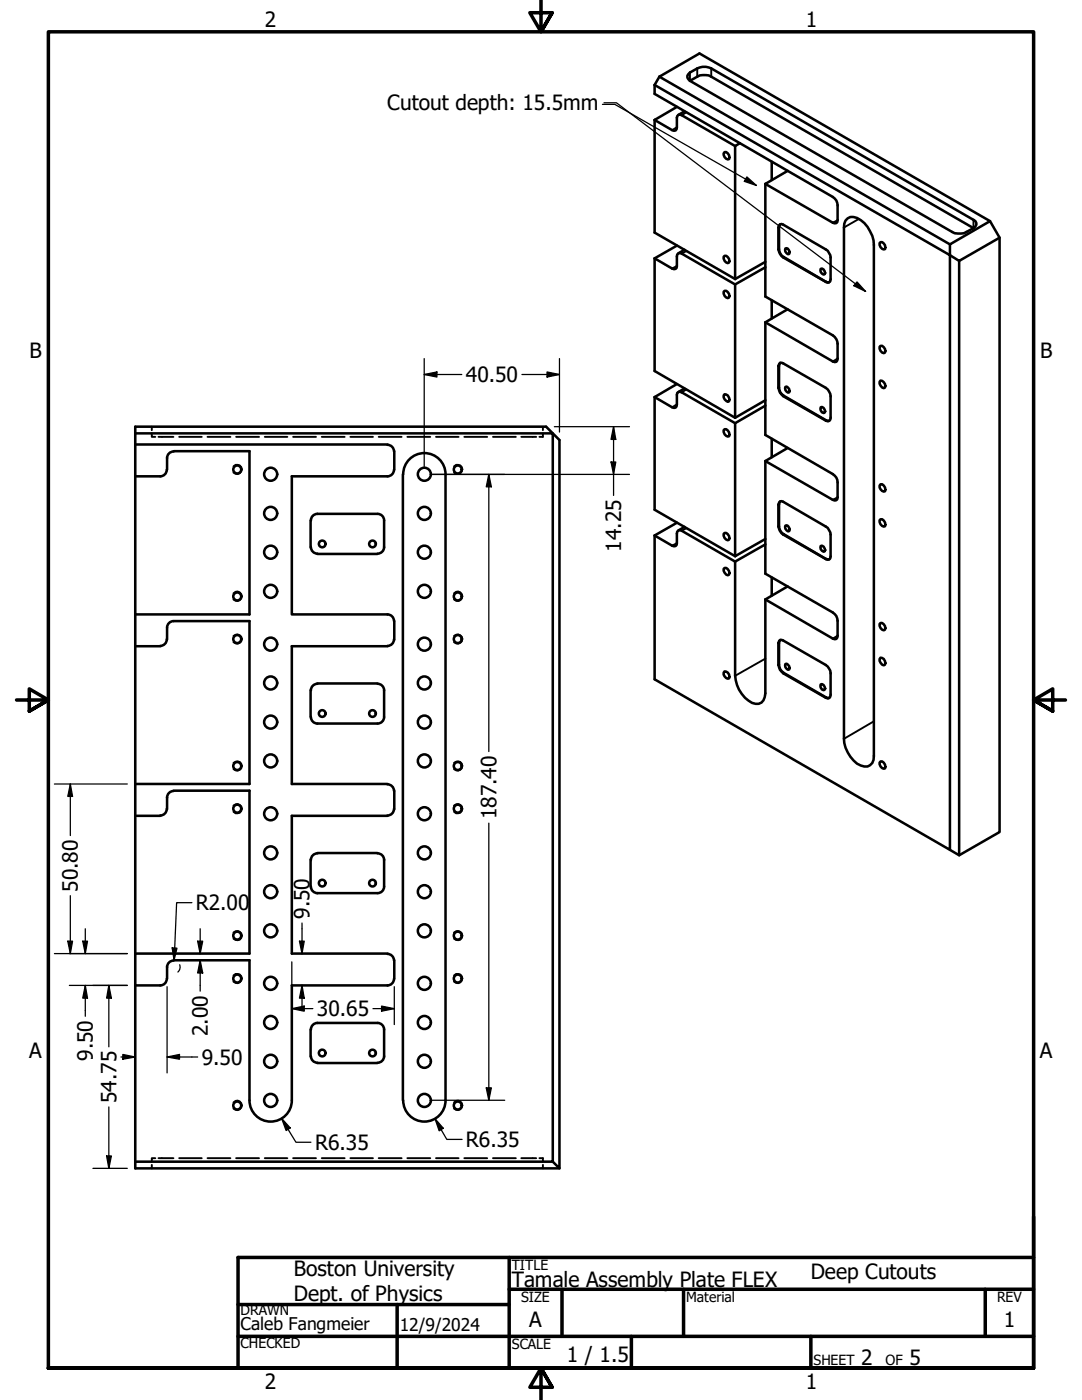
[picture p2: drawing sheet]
<svg xmlns="http://www.w3.org/2000/svg" width="216mm" height="279mm" viewBox="0 0 216 279" stroke-linecap="round" stroke-linejoin="round" font-family="sans-serif">
<!-- layer: Hidden Narrow (ANSI) -->
<g fill="none" stroke="#000" stroke-width=".25">
<path d="M46.5 93.1a.98 .98 0 0 1 1.5-.2 .98 .98 0 0 1 0 1.5 .98 .98 0 0 1-1.5-.2M90.6 93.1a.98 .98 0 0 1 1.4-.2 .98 .98 0 0 1 0 1.5 .98 .98 0 0 1-1.4-.2M46.5 118.4a.98 .98 0 0 1 1.5-.1 .98 .98 0 0 1 0 1.4 .98 .98 0 0 1-1.5-.1M90.6 118.4a.98 .98 0 0 1 1.4-.1 .98 .98 0 0 1 0 1.4 .98 .98 0 0 1-1.4-.1M46.5 126.9a.99 .99 0 0 1 1.5-.1 .99 .99 0 0 1 0 1.5 .99 .99 0 0 1-1.5-.2M90.6 126.9a.99 .99 0 0 1 1.4-.1 .99 .99 0 0 1 0 1.5 .99 .99 0 0 1-1.4-.2M46.5 152.3a.99 .99 0 0 1 1.5-.2 .99 .99 0 0 1 0 1.5 .99 .99 0 0 1-1.5-.1M90.6 152.3a.99 .99 0 0 1 1.4-.2 .99 .99 0 0 1 0 1.5 .99 .99 0 0 1-1.4-.1M46.5 160.8a.98 .98 0 0 1 1.5-.1 .98 .98 0 0 1 0 1.4 .98 .98 0 0 1-1.5-.1M90.6 160.8a.98 .98 0 0 1 1.4-.1 .98 .98 0 0 1 0 1.4 .98 .98 0 0 1-1.4-.1M46.5 194.7a.98 .98 0 0 1 1.5-.2 .98 .98 0 0 1 0 1.5 .98 .98 0 0 1-1.5-.2M46.5 186.2a.98 .98 0 0 1 1.5-.2 .98 .98 0 0 1 0 1.5 .98 .98 0 0 1-1.5-.2"/>
<path d="M90.6 194.7a.98 .98 0 0 1 1.4-.2 .98 .98 0 0 1 0 1.5 .98 .98 0 0 1-1.4-.2M90.6 186.2a.98 .98 0 0 1 1.4-.2 .98 .98 0 0 1 0 1.5 .98 .98 0 0 1-1.4-.2M46.5 220a.98 .98 0 0 1 1.5-.1 .98 .98 0 0 1 0 1.4 .98 .98 0 0 1-1.5-.1M90.6 220a.98 .98 0 0 1 1.4-.1 .98 .98 0 0 1 0 1.4 .98 .98 0 0 1-1.4-.1"/>
</g>
<!-- layer: Hidden (ANSI) -->
<g fill="none" stroke="#000" stroke-width=".38">
<path d="M30.3 86.5v.7h.7M30.3 85.2v.7M31.6 87.2h3M35.8 87.2h4.5M41.4 87.2h4.6M47.1 87.2h4.6M52.8 87.2h4.5M58.5 87.2h4.6M64.2 87.2h4.6M69.9 87.2h4.5M75.6 87.2h4.5M81.3 87.2h4.6"/>
<path d="M87 87.2h4.5M92.6 87.2h4.6M98.4 87.2h4.5M104 87.2h3M108.3 85.2v.7M108.3 86.5v.7h-.7M30.3 232.5v.7M31 231.1h-.7v.7M31.6 231.1h3M35.8 231.1h4.5M41.4 231.1h4.6M47.1 231.1h4.6"/>
<path d="M52.8 231.1h4.5M58.5 231.1h4.6M64.2 231.1h4.6M69.9 231.1h4.5M75.6 231.1h4.5M81.3 231.1h4.6M87 231.1h4.5M92.6 231.1h4.6M98.4 231.1h4.5M104 231.1h3M107.6 231.1h.7v.7M108.3 232.5v.7"/>
</g>
<!-- layer: Visible (ANSI) -->
<g fill="none" stroke="#000" stroke-width=".51">
<path d="M130.6 17v1.7l35.6 20.6a1.9 1.9 0 0 1 .9 1.7v2.9v.4l-.5 .3-13.9-7.9M130.6 17l58.9 33.9v118.7l-58.9-34v-28.7M131.6 15.3l8-4.6 57.9 33.4M131.6 15.3l-1 1.7M131.6 15.3l57.9 33.5M137.7 16.1l52.3 30.2a3.9 3.9 0 0 0 4.2-.8M137.7 16.1a.91 .91 0 0 1-.6-.8 .91 .91 0 0 1 .6-.8 4.2 4.2 0 0 1 3.7-1l52.8 30.4a.87 .87 0 0 1 .6 .8 .87 .87 0 0 1-.6 .8M137.7 16.1l1.4-.8a3.1 3.1 0 0 1 2.8 0l52.3 30.2M130.6 23.9l3.5 2.1h.7l.3-.6v-2.2l.5-.3 11.1 6.2M130.6 23.9v22.5l16.1 9.3M135.1 21.3l-4.5 2.6M136.6 22.2l-1.2 .7"/>
<path d="M144.6 30.4a1 1 0 0 1 .9 1.4 .9 .9 0 0 1-.9-.5 .9 .9 0 0 1 0-.9zM146.7 29.1v26.6M147.6 28.6l-.9 .5M152.7 36.7v22.5l13.5 7.7a2.13 2.13 0 0 1 .9 1.7v3l-.2 .6-.3 .1-13.9-8M154 32.3v3.6M157.2 34.1l-4.5 2.6M130.6 51.6l3.5 2 .7 .1 .3-.6v-2.3l.5-.3 11.1 6.3M130.6 51.6v22.4l16.1 9.4M135.1 49l-4.5 2.6M136.6 49.8l-1.2 .7M144.4 58.2l.2-.2a.98 .98 0 0 1 .9 1.4l-.3 .1a1.13 1.13 0 0 1-.8-1.3zM144.6 51.1a.98 .98 0 0 1 .9 1.3l-.3 .1a.97 .97 0 0 1-.6-1.4z"/>
<path d="M146.7 56.8v26.6M152.7 52.3l-6 3.4M152.7 53.3l-6 3.5M154 59.9v3.7M155.6 44.8h.7l8.5 5a2.41 2.41 0 0 1 .9 1.6v4.4v.3l-.5 .3-8.9-5a2.41 2.41 0 0 1-1-1.6v-4.4zM155.7 44.8l-.3 .5v4.4a1.91 1.91 0 0 0 1 1.6l8.4 5h.7M156.7 49.6l.3-.1a.88 .88 0 0 1 .5 1.2 .76 .76 0 0 1-.8-1.1zM163.8 53.7a.72 .72 0 0 1 .7 .2 .72 .72 0 0 1 0 .8 .76 .76 0 0 1-.7-1zM169.2 43.6a2.24 2.24 0 0 1 2.6 .3 6.9 6.9 0 0 1 2.6 5v102a1.77 1.77 0 0 1-.7 1.8 1.77 1.77 0 0 1-1.9 .1 6.3 6.3 0 0 1-3.4-5.4v-102l.1-.8 .2-.6zM175.7 48.3a1 1 0 0 1 .9 1.4 .9 .9 0 0 1-.9-.4 .9 .9 0 0 1 0-1zM189.5 48.8l8-4.7 2 3.3-8.1 4.7-1.9-1.2zM191.4 52.1v118.6l-1.9-1.1"/>
<path d="M199.5 47.4v118.7l-8.1 4.6M130.6 79.2l3.5 2.1h.7l.3-.6v-2.3l.5-.2 11.1 6.3M130.6 79.2v22.5l16.1 9.3M135.1 76.6l-4.5 2.6M136.6 77.5l-1.2 .7M144.6 78.7a1 1 0 0 1 .9 1.4l-.3 .1a1.06 1.06 0 0 1-.6-1.5zM152.7 64.3v22.5l13.5 7.8a1.9 1.9 0 0 1 .9 1.7v3v.3l-.5 .3-13.9-7.9M152.7 79.9l-6 3.5M155.6 72.5h.7l8.5 4.9a2.36 2.36 0 0 1 .9 1.7v4.3v.4l-.5 .3-8.9-5a2.36 2.36 0 0 1-1-1.7v-4.4zM155.7 72.4l-.3 .6v4.3a1.9 1.9 0 0 0 1 1.7l8.4 4.9h.7M156.7 77.2a.76 .76 0 0 1 .8 1.1 .76 .76 0 0 1-.8-1.1zM157.2 61.7l-4.5 2.6"/>
<path d="M175.7 75.9a1.08 1.08 0 0 1 .9 1.4l-.3 .2a1.06 1.06 0 0 1-.6-1.6zM175.7 69a.98 .98 0 0 1 .9 1.4l-.3 .1a.97 .97 0 0 1-.6-1.5zM27 86.5h83.3v145.3h-83.3v1.4h84.6M27 95.1h5M27 88.7h50.3M33.3 93.8a1.3 1.3 0 0 1-1.3 1.3M34.6 90.1a1.3 1.3 0 0 0-1.3 1.3v2.3M34.7 90h15.1v32.6h-22.8M77.3 88.8a1.3 1.3 0 0 1 1.3 1.3M78.6 93.8a1.3 1.3 0 0 1-1.3 1.3h-19.1v27.5h19.1a1.3 1.3 0 0 1 1.3 1.3M78.7 90v3.7M80.4 94.7v124.9"/>
<path d="M80.5 94.6a4.2 4.2 0 0 1 4.2-4.2 4.2 4.2 0 0 1 4.2 4.2M88.9 94.7v124.9a4.2 4.2 0 0 1-4.2 4.2 4.2 4.2 0 0 1-4.2-4.2M144.4 85.9l.2-.2a1 1 0 0 1 .9 1.4 .94 .94 0 0 1-1.1-1.2zM146.7 84.5v26.5M152.7 92v22.5l13.5 7.7a1.9 1.9 0 0 1 .9 1.7v3l-.2 .6-.3 .1-13.9-8M152.7 81l-6 3.5M154 87.6v3.6M157.2 89.4l-4.5 2.6M163.8 81.3a.72 .72 0 0 1 .7 .3 .72 .72 0 0 1 0 .8h-.2a.85 .85 0 0 1-.5-1.1zM175.7 96.6a1 1 0 0 1 .9 1.4 .9 .9 0 0 1-.9-.4 .9 .9 0 0 1 0-1zM62 103.9v5.3M62 109.2a1.3 1.3 0 0 0 1.3 1.3"/>
<path d="M63.3 102.6h12a1.3 1.3 0 0 1 1.3 1.3M63.3 110.6h12M63.3 102.6a1.3 1.3 0 0 0-1.3 1.3M76.6 103.9v5.3a1.3 1.3 0 0 1-1.3 1.3M130.6 106.9l3.5 2 .7 .1 .3-.6v-2.3l.5-.3 11.1 6.3M135.1 104.3l-4.5 2.6M136.6 105.2l-1.2 .7M144.6 106.4a.98 .98 0 0 1 .9 1.3l-.3 .1a.97 .97 0 0 1-.6-1.4zM144.6 113.3a.98 .98 0 0 1 .9 1.4l-.3 .1a1.25 1.25 0 0 1-.8-1.3zM146.7 112.1v22.8a6.6 6.6 0 0 0 3.4 5.4 1.68 1.68 0 0 0 2.5-1.2l.1-.7v-18.8M152.7 107.6l-6 3.4M152.7 108.6l-6 3.5"/>
<path d="M154 115.3v3.6M155.6 100.1h.7l8.5 5a2.41 2.41 0 0 1 .9 1.6v4.4v.3l-.5 .3-8.9-5a2.41 2.41 0 0 1-1-1.6v-4.4zM155.7 100.1l-.3 .5v4.4a1.91 1.91 0 0 0 1 1.6l8.4 5h.7M156.7 104.9l.3-.1a.88 .88 0 0 1 .5 1.2 .76 .76 0 0 1-.8-1.1zM157.2 117l-4.5 2.6M163.8 109a.72 .72 0 0 1 .7 .3 .72 .72 0 0 1 0 .7 .76 .76 0 0 1-.7-1zM175.5 103.8l.2-.2a1 1 0 0 1 .9 1.4 .94 .94 0 0 1-1.1-1.2zM27 129h5M33.3 127.6a1.3 1.3 0 0 1-1.3 1.3M33.3 125.3v2.3M34.6 124a1.3 1.3 0 0 0-1.3 1.3M34.7 124h15.1v32.5h-22.8"/>
<path d="M62 137.7v5.4M63.3 136.4h12M63.3 136.5a1.3 1.3 0 0 0-1.3 1.3M75.3 136.5a1.3 1.3 0 0 1 1.3 1.3M76.6 137.7v5.4M77.3 129h-19.1v27.5h19.1M78.6 127.6a1.3 1.3 0 0 1-1.3 1.3M78.7 124v3.6M144.6 134a1 1 0 0 1 .9 1.4 .9 .9 0 0 1-.9-.4 .9 .9 0 0 1 0-1zM155.6 127.8h.7l8.5 4.9a2.36 2.36 0 0 1 .9 1.7v4.3v.4l-.5 .3-8.9-5a2.36 2.36 0 0 1-1-1.7v-4.4zM155.7 127.7l-.3 .6v4.4a1.9 1.9 0 0 0 1 1.6l8.4 4.9 .7 .1M156.7 132.5a.76 .76 0 0 1 .8 1.1 .76 .76 0 0 1-.8-1.1z"/>
<path d="M163.8 136.6a.72 .72 0 0 1 .7 .3 .72 .72 0 0 1 0 .8h-.2a.85 .85 0 0 1-.5-1.1zM175.5 124.5l.2-.2a.98 .98 0 0 1 .9 1.4l-.3 .1a1.13 1.13 0 0 1-.8-1.3zM175.7 131.3a1 1 0 0 1 .9 1.4l-.3 .1a1.06 1.06 0 0 1-.6-1.5zM33.3 159.1v2.4M34.6 157.9a1.3 1.3 0 0 0-1.3 1.3M34.7 157.8h15.1v32.5h-22.8M62 143.1a1.3 1.3 0 0 0 1.3 1.3M76.6 143.1a1.3 1.3 0 0 1-1.3 1.3h-12M77.3 156.5a1.3 1.3 0 0 1 1.3 1.3M78.7 157.8v3.7M175.7 152a1 1 0 0 1 .9 1.4 .9 .9 0 0 1-.9-.5 .9 .9 0 0 1 0-.9zM27 162.8h5"/>
<path d="M33.3 161.4a1.3 1.3 0 0 1-1.3 1.4M62 171.6v5.3M62 176.9a1.3 1.3 0 0 0 1.3 1.3M63.3 170.2h12M63.3 170.3a1.3 1.3 0 0 0-1.3 1.3M75.3 170.3a1.3 1.3 0 0 1 1.3 1.3M76.6 171.6v5.3M76.6 176.9a1.3 1.3 0 0 1-1.3 1.3h-12M77.3 162.8h-19.1v27.5h19.1M78.6 161.4a1.3 1.3 0 0 1-1.3 1.4M27 196.7h5M33.3 195.4a1.3 1.3 0 0 1-1.3 1.3"/>
<path d="M33.3 193v2.3M34.6 191.7a1.3 1.3 0 0 0-1.3 1.3M34.7 191.6h15.1v28a4.2 4.2 0 0 0 4.2 4.2 4.2 4.2 0 0 0 4.2-4.2v-22.9h19.1a1.3 1.3 0 0 0 1.3-1.3M77.3 190.4a1.3 1.3 0 0 1 1.3 1.3M78.7 191.6v3.7M62 205.5v5.3M62 210.8a1.3 1.3 0 0 0 1.3 1.3M63.3 204.2h12a1.3 1.3 0 0 1 1.3 1.3v5.3a1.3 1.3 0 0 1-1.3 1.3M63.3 212.2h12M63.3 204.2a1.3 1.3 0 0 0-1.3 1.3M27 231.8v-146.6h82l2.6 2.6v145.4l-1.3-1.4"/>
<circle cx="47.3" cy="93.7" r=".79"/>
<circle cx="54" cy="94.6" r="1.3"/>
<circle cx="84.7" cy="94.6" r="1.3"/>
<circle cx="91.3" cy="93.7" r=".79"/>
<circle cx="47.3" cy="119" r=".79"/>
<circle cx="54" cy="110.2" r="1.3"/>
<circle cx="54" cy="102.5" r="1.3"/>
<circle cx="54" cy="118" r="1.3"/>
<circle cx="64.3" cy="108.6" r=".67"/>
<circle cx="74.3" cy="108.6" r=".67"/>
<circle cx="84.7" cy="110.2" r="1.3"/>
<circle cx="84.7" cy="102.5" r="1.3"/>
<circle cx="84.7" cy="118" r="1.3"/>
<circle cx="91.3" cy="119" r=".79"/>
<circle cx="47.3" cy="127.5" r=".79"/>
<circle cx="54" cy="128.6" r="1.3"/>
<circle cx="54" cy="136.3" r="1.3"/>
<circle cx="84.7" cy="128.6" r="1.3"/>
<circle cx="84.7" cy="136.3" r="1.3"/>
<circle cx="91.3" cy="127.5" r=".79"/>
<circle cx="47.3" cy="152.9" r=".79"/>
<circle cx="54" cy="144.1" r="1.3"/>
<circle cx="54" cy="151.9" r="1.3"/>
<circle cx="64.3" cy="142.4" r=".67"/>
<circle cx="74.3" cy="142.4" r=".67"/>
<circle cx="84.7" cy="151.9" r="1.3"/>
<circle cx="84.7" cy="144.1" r="1.3"/>
<circle cx="91.3" cy="152.9" r=".79"/>
<circle cx="47.3" cy="161.4" r=".79"/>
<circle cx="54" cy="170.2" r="1.3"/>
<circle cx="54" cy="178" r="1.3"/>
<circle cx="54" cy="162.4" r="1.3"/>
<circle cx="64.3" cy="176.2" r=".67"/>
<circle cx="74.3" cy="176.2" r=".67"/>
<circle cx="84.7" cy="162.4" r="1.3"/>
<circle cx="84.7" cy="178" r="1.3"/>
<circle cx="84.7" cy="170.2" r="1.3"/>
<circle cx="91.3" cy="161.4" r=".79"/>
<circle cx="47.3" cy="195.3" r=".79"/>
<circle cx="47.3" cy="186.7" r=".79"/>
<circle cx="54" cy="196.2" r="1.3"/>
<circle cx="54" cy="185.8" r="1.3"/>
<circle cx="84.7" cy="196.2" r="1.3"/>
<circle cx="84.7" cy="185.8" r="1.3"/>
<circle cx="91.3" cy="186.7" r=".79"/>
<circle cx="91.3" cy="195.3" r=".79"/>
<circle cx="54" cy="219.6" r="1.3"/>
<circle cx="54" cy="211.8" r="1.3"/>
<circle cx="54" cy="204.1" r="1.3"/>
<circle cx="64.3" cy="210.2" r=".67"/>
<circle cx="74.3" cy="210.2" r=".67"/>
<circle cx="84.7" cy="219.6" r="1.3"/>
<circle cx="84.7" cy="211.8" r="1.3"/>
<circle cx="84.7" cy="204.1" r="1.3"/>
<circle cx="47.3" cy="220.6" r=".79"/>
<circle cx="91.3" cy="220.6" r=".79"/>
</g>
<!-- layer: Visible Narrow (ANSI) -->
<g fill="none" stroke="#000" stroke-width=".38">
<path d="M137.7 14.5v1.6M139.1 13.7v1.6M141.9 13.7v1.6M135.1 25.4l-1 .6M137 22.4l-1 .6M135.1 53.1l-1 .5M137 50.1l-1 .5M155.4 49.7l-.1 .1M155.4 45.3l-.1 .1M156.4 51.3l-.1 .1M164.8 56.3h.1M167.1 43.9l-.9 .5"/>
<path d="M171.4 43.7l-3 1.7M194.2 43.9v1.6M137 77.7l-1 .6M155.3 73h.1M155.4 77.3l-.1 .1M156.4 79l-.1 .1M167.1 71.6l-.9 .5M135.1 80.7l-1 .6M164.8 83.9h.1M167.1 99.3l-.9 .5M135.1 108.4l-1 .5M137 105.4l-1 .5"/>
<path d="M155.4 105l-.1 .1M155.4 100.6l-.1 .1M156.4 106.6l-.1 .1M164.8 111.6h.1M152.7 131.4l-6 3.5M155.3 128.3h.1M155.4 132.7h-.1M156.4 134.3l-.1 .1M164.8 139.2v.1M167.1 126.9l-.9 .5M174.4 144l-6 3.4"/>
</g>
<!-- layer: Border (ANSI) -->
<g fill="none" stroke="#000" stroke-width=".7">
<path d="M107.9 0v6.4l-2.2-3.9h4.5l-2.3 3.9 2.3-3.9M3.3 139.7h6.4l-3.9-2.2v4.4l3.9-2.2-3.9 2.2M212.6 139.7h-6.4l3.9-2.2v4.4l-3.9-2.2 3.9 2.2M101.6 257.3h104.6M101.6 251v22M112.1 257.3v9.4M136.4 257.3v9.4M196.6 257.3v9.4M206.2 242.8v30.2h-158.7v-22h158.7M9.7 273v-266.6h196.5v266.6h-196.5h196.5M47.5 260.3h54.1M47.5 266.7h158.7"/>
<path d="M79.2 260.3v12.7M110.2 276.9l-2.3-3.9 2.3 3.9h-4.5l2.2-3.9v6.4M126 266.7v6.3M161.8 266.7v6.3"/>
</g>
<!-- layer: Symbol (ANSI) -->
<path d="M120.2 20.8h2.5l28.2 16.2M120.5 20.5h2.5l49.7 37.7M149 35.3l1.9 1.7-2.4-.8zM171 56.3l1.7 1.9-2.3-1.2z" fill="none" stroke="#000" stroke-width=".25"/>
<path d="M149 35.3l1.9 1.7-2.4-.8zM171 56.3l1.7 1.9-2.3-1.2z" fill="#000"/>
<!-- layer: Dimension (ANSI) -->
<g fill="none" stroke="#000" stroke-width=".25">
<path d="M84.6 74.7l2.6-.5v1zM84.6 74.7h7.5M84.6 71.6v21.5M104.1 74.7h7.5M109.2 74.2l2.4 .5-2.4 .5zM111.6 71.6v14.6M86.2 94.7h39.4M97.5 94.7l.5 2.5h-1zM97.5 94.7v55.3M110.6 85.2h15M121.9 92.2h1l-.5 2.5zM122.4 85.2l.5 2.5h-1z"/>
<path d="M122.4 85.2v13.7M10.9 156.5h14.5M14 156.5l.5 2.4h-1zM14 156.5v10.3M14 178.8v11.5M97.5 164.3v55.3M10.9 190.3h14.5M13.5 187.8h1l-.5 2.5zM13.8 196.7h11.6M16.5 187.8h1l-.5 2.5zM17 196.7l.5 2.5h-1zM17 185.4v4.9"/>
<path d="M17 196.7v6.1M21.7 196.7l.5 2.5h-.9zM21.7 196.7v12.2M27 198.2v15.9M33.3 196.9v17.2M34.4 189.2h.9l-.6 2.4zM35.9 192.5a1.3 1.3 0 0 1-.4 1.5M38.3 180.1h-3.1l-.5 11.5M39.4 187.8h1l-.5 2.5zM39.9 191.6l.5 2.6h-1zM39.9 185.4v4.9M39.9 191.6v6.2"/>
<path d="M58.2 192v12.5M59.8 187.8h.9l-.4 2.5zM60.3 196.7l.4 2.5h-.9zM60.3 184.2v6.1M60.3 196.7v5M78.7 196.9v7.6M24.1 210.9h2.9M24.5 210.4l2.5 .5-2.5 .5zM33.3 210.9l2.5-.5v1zM33.3 210.9h6.1M58.2 201.3l2.5-.5v1zM58.2 201.3h4.2"/>
<path d="M74.4 201.3h4.3M76.1 200.8l2.6 .5-2.6 .5zM86.2 219.6h14.5M97 217.1h1l-.5 2.5zM18.5 233.2h6.9M21.3 230.7h.9l-.5 2.5zM21.7 220.9v12.3M56.2 223.2l1.7 1.9-.8 .5zM56.2 223.2l2.9 4.8h2.9M86.8 223.3l1.7 1.9-.9 .5zM86.8 223.3l2.4 4.1h3"/>
</g>
<g fill="#000">
<path d="M84.6 74.7l2.6-.5v1zM109.2 74.2l2.4 .5-2.4 .5zM97.5 94.7l.5 2.5h-1zM121.9 92.2h1l-.5 2.5zM122.4 85.2l.5 2.5h-1zM14 156.5l.5 2.4h-1zM13.5 187.8h1l-.5 2.5zM16.5 187.8h1l-.5 2.5zM17 196.7l.5 2.5h-1zM21.7 196.7l.5 2.5h-.9zM34.4 189.2h.9l-.6 2.4zM39.4 187.8h1l-.5 2.5z"/>
<path d="M39.9 191.6l.5 2.6h-1zM59.8 187.8h.9l-.4 2.5zM60.3 196.7l.4 2.5h-.9zM24.5 210.4l2.5 .5-2.5 .5zM33.3 210.9l2.5-.5v1zM58.2 201.3l2.5-.5v1zM76.1 200.8l2.6 .5-2.6 .5zM97 217.1h1l-.5 2.5zM21.3 230.7h.9l-.5 2.5zM56.2 223.2l1.7 1.9-.8 .5zM86.8 223.3l1.7 1.9-.9 .5z"/>
</g>
<g font-size="4.2">
<text x="52.8" y="5.3">2</text>
<text x="160.8" y="5.3">1</text>
<text x="77.3" y="22">Cutout depth: 15.5mm</text>
<text x="5.9" y="71.4">B</text>
<text x="207.6" y="71.4">B</text>
<text x="93" y="76.3">40.50</text>
<text x="124" y="110.1" transform="rotate(-90 124 110.1)">14.25</text>
<text x="99.1" y="163.5" transform="rotate(-90 99.1 163.5)">187.40</text>
<text x="15.6" y="178" transform="rotate(-90 15.6 178)">50.80</text>
<text x="39.1" y="181.7">R2.00</text>
<text x="61.8" y="183.4" transform="rotate(-90 61.8 183.4)">9.50</text>
<text x="63.2" y="202.8">30.65</text>
<text x="41.5" y="206.8" transform="rotate(-90 41.5 206.8)">2.00</text>
<text x="5.8" y="211.1">A</text>
<text x="18.5" y="211.7" transform="rotate(-90 18.5 211.7)">9.50</text>
<text x="40.3" y="212.5">9.50</text>
<text x="207.5" y="211.1">A</text>
<text x="23.2" y="220.2" transform="rotate(-90 23.2 220.2)">54.75</text>
<text x="62.9" y="229.5">R6.35</text>
<text x="93" y="228.9">R6.35</text>
<text x="58.6" y="254.6">Boston University</text>
<text x="102.1" y="256.8">Tamale Assembly Plate FLEX</text>
<text x="161.8" y="255.3">Deep Cutouts</text>
<text x="58.6" y="259.6">Dept. of Physics</text>
<text x="105.6" y="264.8">A</text>
<text x="200.3" y="264.8">1</text>
<text x="113.1" y="271.9">1 / 1.5</text>
<text x="171.8" y="272.5">2</text>
<text x="181.5" y="272.5">5</text>
<text x="52.8" y="277.1">2</text>
<text x="160.8" y="277.1">1</text>
</g>
<g font-size="3.5">
<text x="48" y="265.4">Caleb Fangmeier</text>
<text x="79.8" y="265.6">12/9/2024</text>
</g>
<g font-size="2.8">
<text x="102.1" y="253.4">TITLE</text>
<text x="48" y="262.4">DRAWN</text>
<text x="104" y="259.9">SIZE</text>
<text x="136.9" y="259.9">Material</text>
<text x="198.9" y="259.8">REV</text>
<text x="48" y="269">CHECKED</text>
<text x="102.1" y="269.3">SCALE</text>
<text x="162.3" y="272.5">SHEET</text>
<text x="176.7" y="272.5">OF</text>
</g>
</svg>
